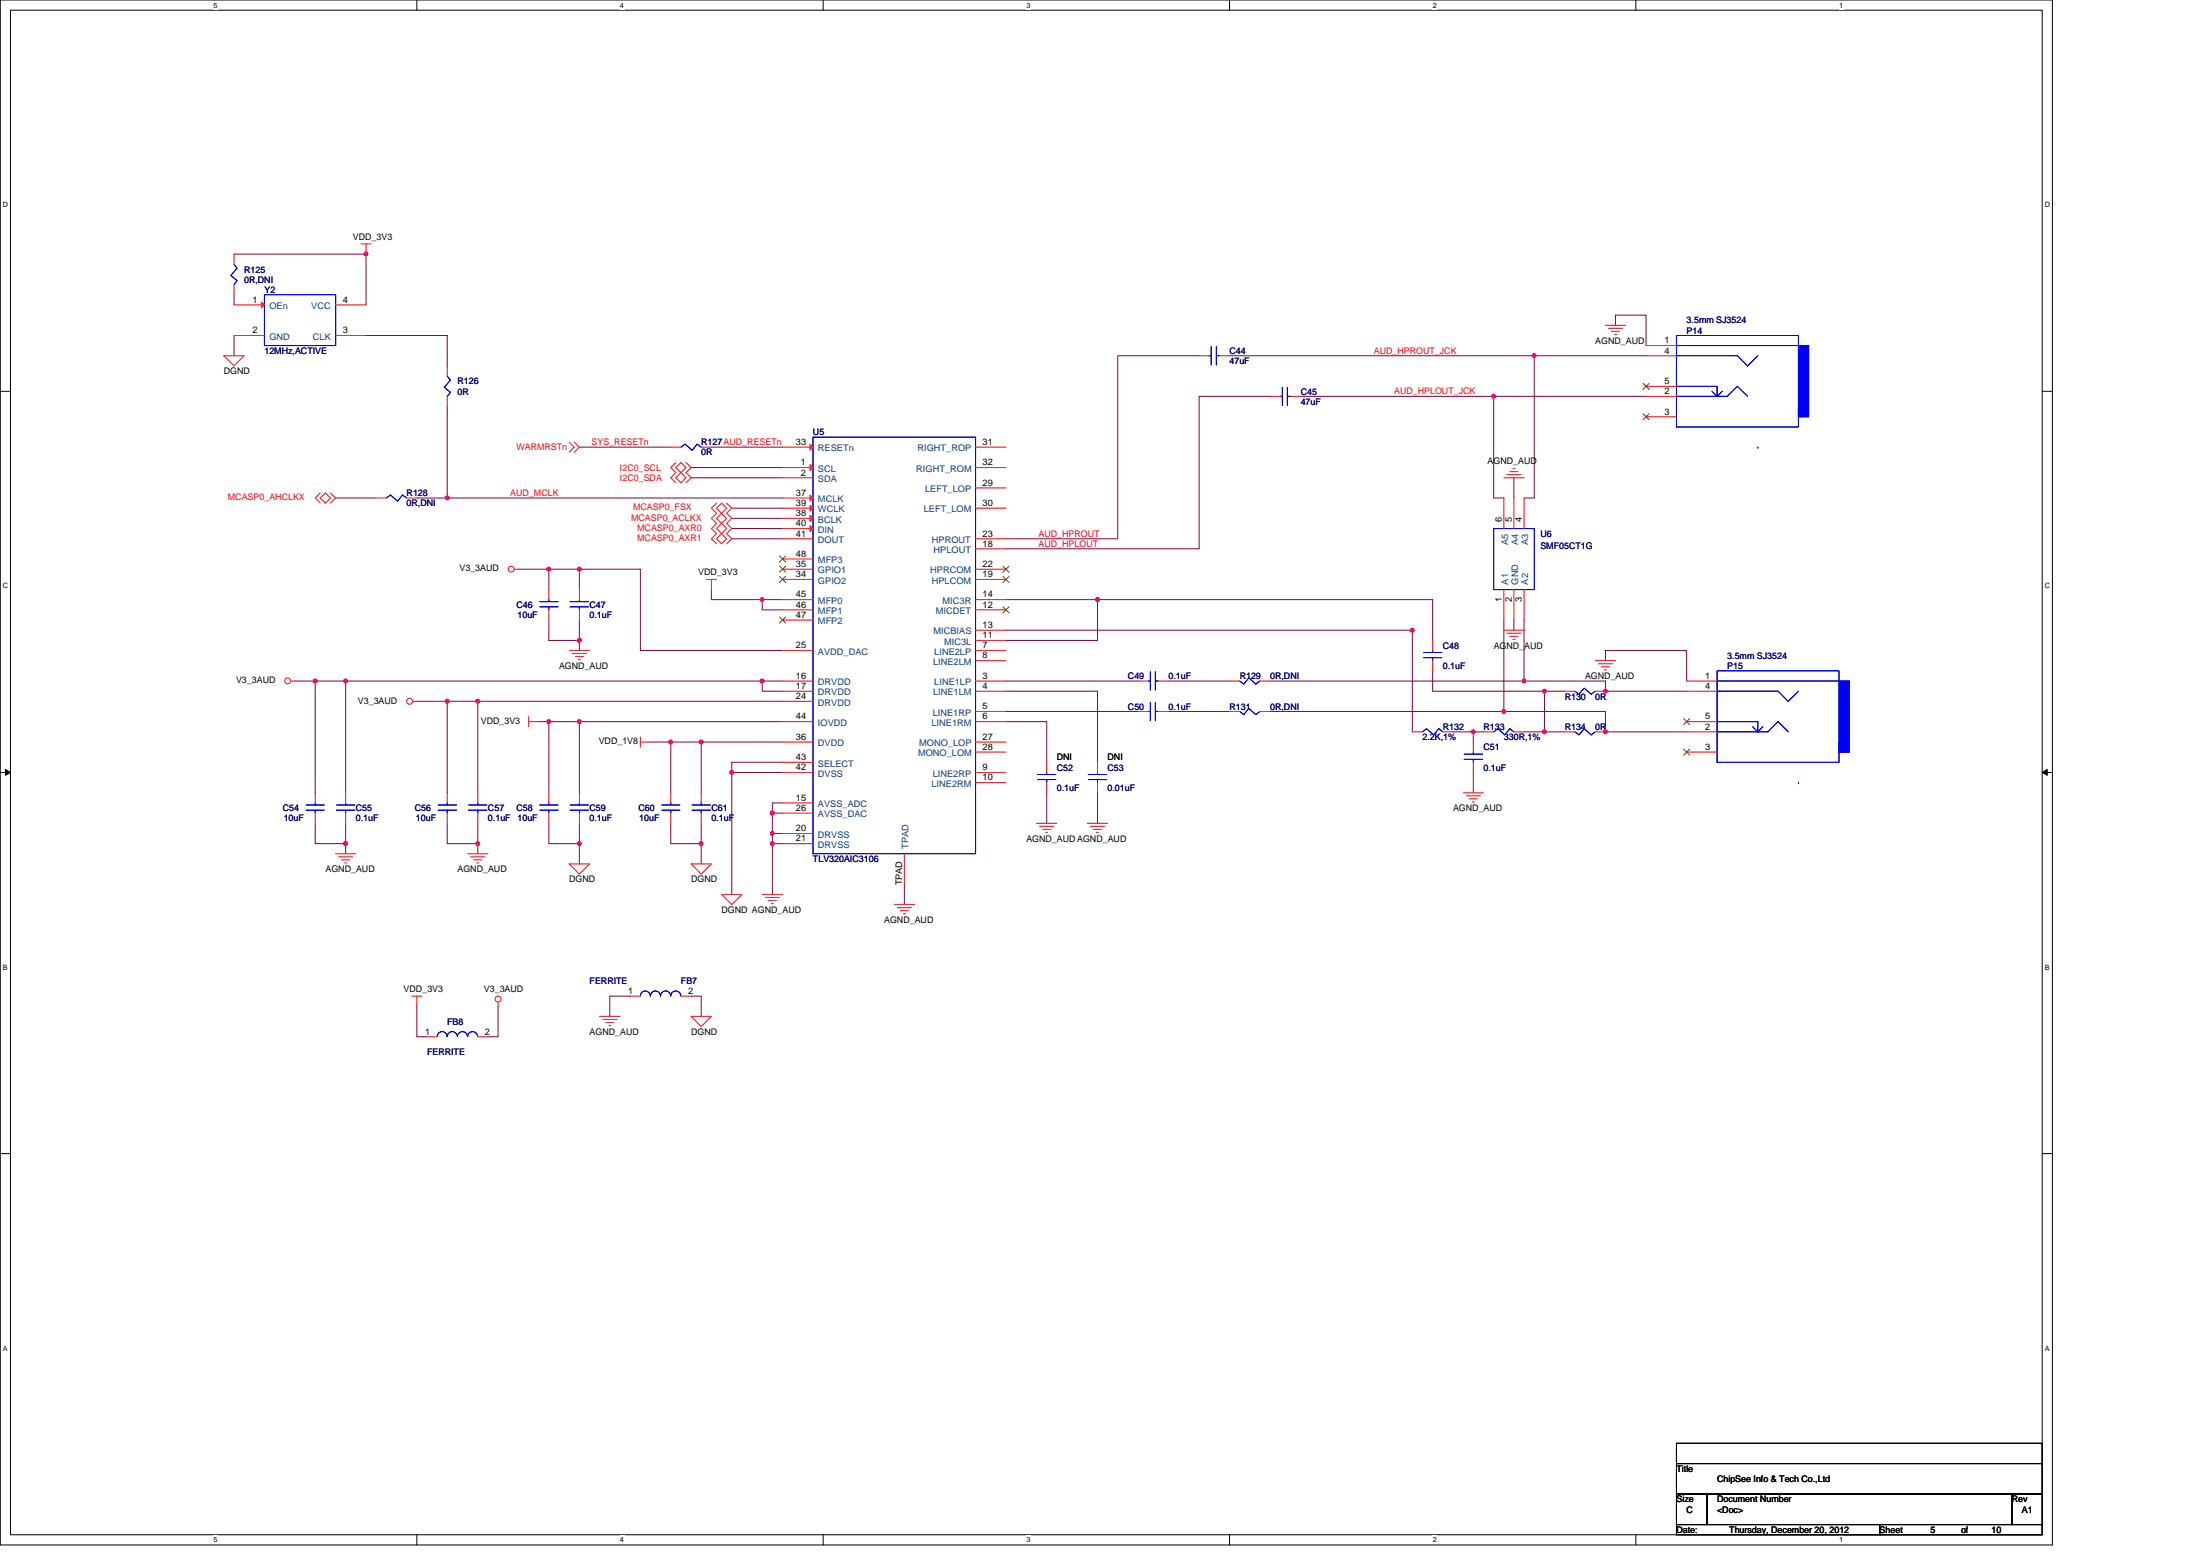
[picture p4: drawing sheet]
<svg xmlns="http://www.w3.org/2000/svg" width="297mm" height="210mm" viewBox="0 0 297 210" stroke-linecap="round" stroke-linejoin="round" font-family="sans-serif">
<path d="M0 0h277.1v208.5h-277.1zM1.4 1.4h274.3v205.7h-274.3z" fill="none" stroke="#000" stroke-width=".14"/>
<g fill="#fff">
<path d="M28.8 .1h.6v1.1h-.6z"/>
<path d="M28.8 207.3h.6v1.1h-.6z"/>
</g>
<path d="M56.3 0v1.4M56.3 207.1v1.4" fill="none" stroke="#000" stroke-width=".14"/>
<g fill="#fff">
<path d="M83.7 .1h.6v1.1h-.6z"/>
<path d="M83.7 207.3h.6v1.1h-.6z"/>
</g>
<path d="M111.1 0v1.4M111.1 207.1v1.4" fill="none" stroke="#000" stroke-width=".14"/>
<g fill="#fff">
<path d="M138.6 .1h.5v1.1h-.5z"/>
<path d="M138.6 207.3h.5v1.1h-.5z"/>
</g>
<path d="M166 0v1.4M166 207.1v1.4" fill="none" stroke="#000" stroke-width=".14"/>
<g fill="#fff">
<path d="M193.4 .1h.6v1.1h-.6z"/>
<path d="M193.4 207.3h.6v1.1h-.6z"/>
</g>
<path d="M220.9 0v1.4M220.9 207.1v1.4" fill="none" stroke="#000" stroke-width=".14"/>
<g fill="#fff">
<path d="M248.3 .1h.6v1.1h-.6z"/>
<path d="M248.3 207.3h.6v1.1h-.6z"/>
<path d="M.4 27.1h.7v1.1h-.7z"/>
<path d="M276.1 27.1h.7v1.1h-.7z"/>
<path d="M.4 78.5h.7v1.1h-.7z"/>
<path d="M276.1 78.5h.7v1.1h-.7z"/>
</g>
<path d="M0 52.8h1.4M275.7 52.8h1.4" fill="none" stroke="#000" stroke-width=".14"/>
<g fill="#fff">
<path d="M.4 130h.7v1.1h-.7z"/>
<path d="M276.1 130h.7v1.1h-.7z"/>
</g>
<path d="M0 104.2h1.4M275.7 104.2h1.4" fill="none" stroke="#000" stroke-width=".14"/>
<path d="M.7 103.8l.7 .4-.7 .4zM275.7 104.2l.7-.4v.8z" fill="#000" stroke="#000" stroke-width=".14"/>
<g fill="#fff">
<path d="M.4 181.4h.7v1.1h-.7z"/>
<path d="M276.1 181.4h.7v1.1h-.7z"/>
</g>
<path d="M0 155.7h1.4M275.7 155.7h1.4M226.4 194.8h49.3v2.7h-49.3zM226.4 197.5h49.3v4.1h-49.3zM226.4 201.6h4.1v4.1h-4.1zM226.4 205.7h27.4v1.4h-27.4zM230.5 201.6h41.1v4.1h-41.1zM253.8 205.7h21.9v1.4h-21.9zM271.6 201.6h4.1v4.1h-4.1z" fill="none" stroke="#000" stroke-width=".14"/>
<g fill="none" stroke="#800040" stroke-width=".14">
<path d="M31.6 34.3h17.8v6.8M31.6 39.8v1.3M31.6 45.3v2.7M49.4 45.3h11v4.1M60.4 54.9v12.3M161.9 48h-11v24.7h-15.1M166 48h41.2M171.5 53.5h-9.6v20.6h-26.1M175.6 53.5h26.1v13.7h1.3M201.7 53.5h20.5M207.2 48v19.2h-1.4M207.2 48h15"/>
<path d="M218.1 43.9v-1.4h4.1v4.1M45.3 67.2h5.5M56.3 67.2h4.1M60.4 67.2h45.3M70 76.8h4.1v2.8M74.1 76.8h4.1M78.2 76.8h8.3v11h19.2M78.2 60.3h12.4M78.2 76.8v2.8M93.3 63.1h12.4M93.3 64.5h12.4M96.1 60.3h9.6"/>
<path d="M96.1 79.6v1.3h6.8M98.8 72.7h6.9M98.8 71.3h6.9M98.8 70h6.9M98.8 68.6h6.9M204.4 64.5v2.7M39.8 91.9h2.8M42.6 91.9v15.1M42.6 91.9h4.1v15.1M46.7 91.9h56.2M56.3 94.6h4.1M60.4 94.6h4.1v12.4"/>
<path d="M60.4 94.6v12.4M64.5 94.6h41.2M72.7 97.4h1.4M74.1 83.7v2.7h4.1M74.1 97.4h4.1M74.1 97.4v9.6M78.2 83.7v2.7M78.2 86.4v1.4M78.2 97.4h27.5M78.2 97.4v9.6M102.9 91.9v1.4h2.8M102.9 91.9h2.8"/>
<path d="M102.9 80.9h2.8M102.9 80.9v1.4h2.8M135.8 97.4h5.5v5.5M135.8 93.3h12.4v9.6M135.8 91.9h17.9M135.8 96h17.9M135.8 80.9h12.4M135.8 85h54.9v13.8M148.2 80.9h45.2v5.5M148.2 80.9v5.5h-12.4M157.8 91.9h8.2M157.8 96h8.2"/>
<path d="M171.5 91.9h34.3M193.4 90.5v2.8h15.1v5.5M196.2 98.8h2.7v1.3M198.9 98.8h1.4M203 83.7v12.3h-31.5M203 96h13.8v2.8h10.9M204.4 83.7v1.3M205.8 83.7v8.2h11v1.4h10.9M205.8 98.8h2.7M208.5 98.8h2.8M208.5 93.3h2.8M216.8 89.2v-1.4h10.9v4.1"/>
<path d="M42.6 111.1v2.8h4.1M46.7 111.1v2.8M46.7 113.9v1.3M60.4 111.1v2.8h4.1M64.5 111.1v2.8M64.5 113.9v1.3M74.1 111.1v2.8h4.1M78.2 113.9v2.7M78.2 111.1v2.8M87.8 100.1h2.8v6.9M90.6 111.1v2.8h4.1M90.6 100.1h4.1v6.9"/>
<path d="M94.7 100.1h11M94.7 113.9v2.7M94.7 111.1v2.8M98.8 104.2v16.5M98.8 104.2h6.9M104.3 113.9h1.4M104.3 112.5h1.4M104.3 109.7h1.4M104.3 113.9v6.8M104.3 109.7v2.8M104.3 112.5v1.4M105.7 102.9h-6.9v1.3"/>
<path d="M105.7 108.4h-1.4v1.3M122.1 119.3v2.8M141.3 107v4.1M148.2 107v4.1M198.9 104.2v2.8M56.3 135.8v4.1h1.4M67.2 135.8v4.1h-1.3M85.1 134.4h-2.8v2.8M93.3 134.4h1.4v2.8"/>
</g>
<g fill="#f0f" stroke="#f0f" stroke-width=".14">
<circle cx="64.5" cy="94.6" r=".27"/>
<circle cx="102.9" cy="91.9" r=".27"/>
<circle cx="46.7" cy="91.9" r=".27"/>
<circle cx="94.7" cy="100.1" r=".27"/>
<circle cx="104.3" cy="112.5" r=".27"/>
<circle cx="90.6" cy="100.1" r=".27"/>
<circle cx="94.7" cy="113.8" r=".27"/>
<circle cx="74.1" cy="97.4" r=".27"/>
<circle cx="78.2" cy="113.8" r=".27"/>
<circle cx="42.5" cy="91.9" r=".27"/>
<circle cx="46.7" cy="113.8" r=".27"/>
<circle cx="64.5" cy="113.8" r=".27"/>
<circle cx="60.4" cy="94.6" r=".27"/>
<circle cx="60.4" cy="67.2" r=".27"/>
<circle cx="102.9" cy="80.9" r=".27"/>
<circle cx="98.8" cy="104.2" r=".27"/>
<circle cx="104.3" cy="113.8" r=".27"/>
<circle cx="104.3" cy="109.7" r=".27"/>
<circle cx="148.2" cy="80.9" r=".27"/>
<circle cx="78.2" cy="86.4" r=".27"/>
<circle cx="78.2" cy="76.8" r=".27"/>
<circle cx="74.1" cy="76.8" r=".27"/>
<circle cx="78.2" cy="97.4" r=".27"/>
<circle cx="198.9" cy="98.8" r=".27"/>
<circle cx="190.7" cy="85" r=".27"/>
<circle cx="208.5" cy="93.3" r=".27"/>
<circle cx="216.8" cy="93.3" r=".27"/>
<circle cx="208.5" cy="98.8" r=".27"/>
<circle cx="216.8" cy="98.8" r=".27"/>
<circle cx="203" cy="96" r=".27"/>
<circle cx="49.4" cy="34.3" r=".27"/>
<circle cx="205.8" cy="91.9" r=".27"/>
<circle cx="207.1" cy="48" r=".27"/>
<circle cx="201.7" cy="53.5" r=".27"/>
</g>
<g fill="none" stroke="#f00" stroke-width=".14">
<path d="M31.6 34.3v1.4M31.6 38.4v1.4M48.7 32.9h1.4M49.4 32.9v1.4M30.2 48h2.8l-1.4 1.4zM31.6 41.1h4.1M31.6 45.3h4.1M45.3 41.1h4.1M45.3 45.3h4.1M60.4 49.4v1.4M60.4 53.5v1.4M76.9 59.7l.6 .6-.6 .7"/>
<path d="M77.5 59.7l.7 .6-.7 .7M161.9 48h1.4M164.6 48h1.4M171.5 53.5h1.4M174.2 53.5h1.4M216.8 43.9h2.7M217.2 44.3h1.9M217.6 44.7h1.1M218 45.1h.3M222.2 48h4.2M222.2 52.1h4.2M222.2 46.6h4.2"/>
<path d="M222.2 53.5h4.2M222.2 56.2h4.2M43.2 67.2l.7-.7 .7 .7-.7 .7zM43.2 66.5l-.6 .7 .6 .7M44.6 66.5l.7 .7-.7 .7M50.8 67.2h1.4M54.9 67.2h1.4M69.4 76.8h.6M74.1 79.6v1.3M78.2 79.6v1.3M90.6 60.3h1.3M91.2 62.4l-.6 .7 .6 .7-.6 .7 .6 .7"/>
<path d="M91.2 63.1l.7-.7 .7 .7-.7 .7zM91.2 64.5l.7-.7 .7 .7-.7 .7zM92.6 62.4l.7 .7-.7 .7 .7 .7-.7 .7M94.7 60.3h1.4M95.4 78.2h1.3M96.1 78.2v1.4M96.7 67.9l-.6 .7 .6 .7-.6 .7 .6 .6-.6 .7 .6 .7-.6 .7 .6 .7M97.4 70.6l.7 .7-.7 .7M97.4 69.3l.7 .7-.7 .6M97.4 67.9l.7 .7-.7 .7-.7-.7zM97.4 72l.7 .7-.7 .7-.7-.7zM97.4 70.6l-.7 .7 .7 .7"/>
<path d="M97.4 69.3l-.7 .7 .7 .6M98.1 67.9l.7 .7-.7 .7 .7 .7-.7 .6 .7 .7-.7 .7 .7 .7-.7 .7M105.7 60.3h4.1M105.7 63.1h4.1M105.7 64.5h4.1M105.7 67.2h4.1M105.7 68.6h4.1M105.7 70h4.1M105.7 71.3h4.1M105.7 72.7h4.1M105.7 75.4h4.1M105.7 76.8h4.1"/>
<path d="M105.7 78.2h4.1M131.7 65.8h4.1M131.7 68.6h4.1M131.7 60.3h4.1M131.7 63.1h4.1M131.7 74.1h4.1M131.7 72.7h4.1M131.7 76.8h4.1M131.7 78.2h4.1M203 64.5h2.8M203 79.6v4.1M203 67.2v4.1"/>
<path d="M203.5 64.1h1.9M203.9 63.6h1.1M204.3 63.2h.3M204.4 79.6v4.1M204.4 67.2v4.1M205.8 79.6v4.1M205.8 67.2v4.1M39.3 91.9h.5M55.7 94.6h.6M71.4 97.4h1.3M71.4 96.7v1.4M74.1 82.3v1.4"/>
<path d="M76.9 87.8h2.7M77.3 88.2h1.9M77.7 88.6h1.1M78.1 89h.3M78.2 82.3v1.4M86.5 99.4v1.4M105.7 80.9h4.1M105.7 82.3h4.1M105.7 83.7h4.1M105.7 87.8h4.1M105.7 91.9h4.1M105.7 93.3h4.1"/>
<path d="M105.7 97.4h4.1M105.7 94.6h4.1M131.7 80.9h4.1M131.7 82.3h4.1M131.7 85h4.1M131.7 86.4h4.1M131.7 87.8h4.1M131.7 89.2h4.1M131.7 91.9h4.1M131.7 93.3h4.1M131.7 96h4.1M131.7 97.4h4.1"/>
<path d="M153.7 91.9h1.3M153.7 96h1.3M156.4 91.9h1.4M156.4 96h1.4M166 91.9h1.4M166 96h1.4M170.1 91.9h1.4M170.1 96h1.4M190.7 98.8h1.4M193.4 86.4v1.4M193.4 89.2v1.3M194.8 98.8h1.4"/>
<path d="M200.3 98.8h1.4M203 85h2.8M203.5 85.4h1.9M203.9 85.9h1.1M204.3 86.3h.3M204.4 98.8h1.4M211.3 98.8h1.3M211.3 93.3h1.3M215.4 89.2h2.7M215.4 98.8h1.4M215.4 93.3h1.4M215.8 89.6h1.9"/>
<path d="M216.2 90h1.1M216.6 90.4h.3M227.7 93.3h4.1M227.7 97.4h4.1M227.7 91.9h4.1M227.7 98.8h4.1M42.6 107v1.4M42.6 109.7v1.4M45.3 115.2h2.7M45.7 115.6h1.9M46.1 116h1.1M46.5 116.5h.3"/>
<path d="M46.7 107v1.4M46.7 109.7v1.4M60.4 107v1.4M60.4 109.7v1.4M63.1 115.2h2.8M63.5 115.6h2M64 116h1.1M64.4 116.5h.2M64.5 107v1.4M64.5 109.7v1.4M74.1 107v1.4M74.1 109.7v1.4"/>
<path d="M76.9 116.6h2.7l-1.4 1.4zM78.2 107v1.4M78.2 109.7v1.4M86.5 100.1h1.3M90.6 107v1.4M90.6 109.7v1.4M93.3 116.6h2.8l-1.4 1.4zM94.7 107v1.4M94.7 109.7v1.4M105.7 100.1h4.1M105.7 102.9h4.1M105.7 104.2h4.1"/>
<path d="M105.7 108.4h4.1M105.7 109.7h4.1M105.7 112.5h4.1M105.7 113.9h4.1M122.1 115.2v4.1M131.7 100.1h4.1M131.7 101.5h4.1M131.7 104.2h4.1M131.7 105.6h4.1M140 111.1h2.7M140.4 111.5h1.9M140.8 111.9h1.1"/>
<path d="M141.2 112.3h.3M141.3 102.9v1.3M141.3 105.6v1.4M146.8 111.1h2.7M147.2 111.5h1.9M147.6 111.9h1.1M148 112.3h.3M148.2 102.9v1.3M148.2 105.6v1.4M197.5 107h2.8M198 107.4h1.9M198.4 107.8h1.1"/>
<path d="M198.8 108.2h.3M198.9 100.1v1.4M198.9 102.9v1.3M227.7 101.5h4.1M55.6 134.4h1.4M56.3 134.4v1.4M57.7 139.9h1.3M64.5 139.9h1.4M67.2 135.2v.6M81 137.2h2.7M81.4 137.6h1.9M81.8 138h1.1"/>
<path d="M82.2 138.4h.3M85.1 134.4h1.4M91.9 134.4h1.4M93.3 137.2h2.8l-1.4 1.3zM97.4 120.7h2.8l-1.4 1.4zM102.9 120.7h2.8M103.3 121.1h1.9M103.7 121.5h1.1M104.2 121.9h.2M120.8 122.1h2.7M121.2 122.5h1.9M121.6 122.9h1.1"/>
<path d="M122 123.3h.3"/>
<circle cx="69" cy="76.8" r=".4"/>
<circle cx="38.8" cy="91.9" r=".4"/>
<circle cx="55.3" cy="94.6" r=".4"/>
<circle cx="67.2" cy="134.8" r=".4"/>
</g>
<g fill="none" stroke="#00f" stroke-width=".14">
<path d="M31.6 35.7l.4 .5-.8 1 .8 .7-.4 .5M35.7 39.8h9.6v6.8h-9.6zM60.4 50.8l.4 .5-.8 1 .8 .6-.4 .6M109.8 59h21.9v56.2h-21.9zM163.3 48h.2M163.5 46.8v2.5M164.2 48h.4M164.2 46.8v2.5M172.9 53.5h.2M173.1 52.3v2.4M173.8 53.5h.4M173.8 52.3v2.4"/>
<path d="M226.4 48h8.2l1.4 1.4 1.3-1.4M226.4 46.6h16.4v-1.3h-16.4v12.3h16.4v-2.7M226.4 53.5h6.8l1.4-1.4 1.4 1.4M226.4 52.1h5.4v1.4M231.2 52.8l.6 .7M232.5 52.8l-.7 .7M242.8 57.6h.1M52.2 67.2l.5-.4 1 .8 .7-.8 .5 .4M91.9 60.3l.6-.4 .9 .9 .7-.9 .6 .4M201.7 71.3h5.5v8.3h-5.5zM236 61.7h.1M237.3 60.3h.1"/>
<path d="M72.9 81.9h2.5M72.9 81.2h2.5M74.1 80.9v.3M74.1 81.9v.4M77 81.9h2.5M77 81.2h2.5M78.2 80.9v.3M78.2 81.9v.4M155 91.9h.3M155 96h.3M155.3 90.7v2.4M155.3 94.8v2.5"/>
<path d="M156 91.9h.4M156 96h.4M156 90.7v2.4M156 94.8v2.5M170.1 91.9l-.5 .4-1-.8-.7 .8-.5-.4M170.1 96l-.5 .4-1-.8-.7 .8-.5-.4M192.2 88.8h2.5M192.2 88.1h2.5M193.4 87.8v.3M193.4 88.8v.4M194.8 98.8l-.5-.5-.7 .9-1-.9-.5 .5M204.4 98.8l-.5-.5-.7 .9-1-.9-.5 .5"/>
<path d="M215.4 98.8l-.6 .4-.9-.9-.7 .9-.6-.4M215.4 93.3l-.6 .4-.9-.8-.7 .8-.6-.4M231.8 91.9h16.5v-1.4h-16.5v12.4h16.5v-2.8M231.8 98.8h6.9l1.4-1.4 1.3 1.4M231.8 97.4h5.5v1.4M236.6 98.1l.7 .7M238 98.1l-.7 .7M242.8 93.3l-1.4 1.3-1.3-1.3h-8.3M41.3 109.3h2.5M41.3 108.6h2.5M42.6 108.4v.2M42.6 109.3v.4"/>
<path d="M45.4 109.3h2.5M45.4 108.6h2.5M46.7 108.4v.2M46.7 109.3v.4M59.2 109.3h2.4M59.2 108.6h2.4M60.4 108.4v.2M60.4 109.3v.4M63.3 109.3h2.4M63.3 108.6h2.4M64.5 108.4v.2M64.5 109.3v.4"/>
<path d="M72.9 109.3h2.5M72.9 108.6h2.5M74.1 108.4v.2M74.1 109.3v.4M77 109.3h2.5M77 108.6h2.5M78.2 108.4v.2M78.2 109.3v.4M89.3 109.3h2.5M89.3 108.6h2.5M90.6 108.4v.2M90.6 109.3v.4"/>
<path d="M93.4 109.3h2.5M93.4 108.6h2.5M94.7 108.4v.2M94.7 109.3v.4M140.1 105.2h2.5M140.1 104.5h2.5M141.3 104.2v.3M141.3 105.2v.4M146.9 105.2h2.5M146.9 104.5h2.5M148.2 104.2v.3M148.2 105.2v.4"/>
<path d="M197.7 102.5h2.5M197.7 101.8h2.5M198.9 101.5v.3M198.9 102.5v.4M241.4 107h.1M242.8 105.6h.1M248.3 102.9h.1M59 139.9a.67 .67 0 0 1 .7-.7 .67 .67 0 0 1 .7 .7M60.4 139.9a.68 .68 0 0 1 .7-.7 .68 .68 0 0 1 .6 .7M61.8 139.9a.68 .68 0 0 1 .6-.7 .68 .68 0 0 1 .7 .7 .69 .69 0 0 1 .7-.7 .69 .69 0 0 1 .7 .7M86.5 134.4a.67 .67 0 0 1 .6-.7 .67 .67 0 0 1 .7 .7M87.8 134.4a.68 .68 0 0 1 .7-.7 .68 .68 0 0 1 .7 .7 .69 .69 0 0 1 .7-.7 .69 .69 0 0 1 .6 .7 .69 .69 0 0 1 .7-.7 .69 .69 0 0 1 .7 .7"/>
</g>
<g fill="#00f" stroke="#00f" stroke-width=".14">
<path d="M242.8 46.6v9.6h1.4v-9.6z" fill-rule="evenodd"/>
<path d="M242.8 46.6v9.6h1.4v-9.6z" fill-rule="evenodd"/>
<path d="M248.3 91.9v9.6h1.4v-9.6z" fill-rule="evenodd"/>
<path d="M248.3 91.9v9.6h1.4v-9.6z" fill-rule="evenodd"/>
</g>
<g fill="none" stroke="#804000" stroke-width=".14">
<path d="M221.8 51.7l.9 .9M221.8 55.8l.9 .9M222.6 51.7l-.8 .9M222.6 55.8l-.8 .9M105.3 75l.8 .9M105.3 76.4l.8 .8M105.3 77.8l.8 .8M106.1 75l-.9 .9M106.1 76.4l-.9 .8M106.1 77.8l-.9 .8M135.4 76.4l.8 .8M135.4 77.8l.8 .8"/>
<path d="M136.2 76.4l-.8 .8M136.2 77.8l-.8 .8M105.3 83.3l.8 .8M106.1 83.3l-.9 .8M135.4 81.9l.8 .8M136.2 81.9l-.8 .8M227.3 97l.9 .8M228.1 97l-.8 .8M227.3 101.1l.9 .8M228.1 101.1l-.8 .8"/>
</g>
<g fill="#f00" stroke="#f00" stroke-width=".14">
<path d="M35.3 40.7l.4 .4-.4 .5z"/>
<path d="M109.4 59.9l.4 .4-.4 .4z"/>
<path d="M109.4 62.7l.4 .4-.4 .4z"/>
<path d="M109.4 66.8l.4 .4-.4 .4z"/>
<path d="M109.4 68.2l.4 .4-.4 .4z"/>
<path d="M109.4 69.6l.4 .4-.4 .4z"/>
<path d="M109.4 70.9l.4 .4-.4 .4z"/>
</g>
<g font-size="1.2">
<text x="47.6" y="32.4">VDD_3V3</text>
<text x="34.1" y="40.9">1</text>
<text x="46.3" y="40.9">4</text>
<text x="34.1" y="45">2</text>
<text x="46.3" y="45">3</text>
<text x="215.4" y="46.4">AGND_AUD</text>
<text x="224.7" y="47.7">4</text>
<text x="224.7" y="46.3">1</text>
<text x="30.2" y="50.5">DGND</text>
<text x="224.7" y="51.8">5</text>
<text x="224.7" y="53.2">2</text>
<text x="224.7" y="55.9">3</text>
<text x="107.5" y="60">33</text>
<text x="108.1" y="62.8">1</text>
<text x="108.1" y="64.2">2</text>
<text x="132.7" y="62.8">32</text>
<text x="132.7" y="60">31</text>
<text x="132.7" y="65.6">29</text>
<text x="200.8" y="62.6">AGND_AUD</text>
<text x="107.5" y="66.9">37</text>
<text x="107.5" y="68.3">39</text>
<text x="107.5" y="69.7">38</text>
<text x="107.5" y="71">40</text>
<text x="132.7" y="68.3">30</text>
<text x="202.8" y="70.4" transform="rotate(-90 202.8 70.4)">6</text>
<text x="204.1" y="70.4" transform="rotate(-90 204.1 70.4)">5</text>
<text x="205.5" y="70.4" transform="rotate(-90 205.5 70.4)">4</text>
<text x="62" y="77.1">V3_3AUD</text>
<text x="94.3" y="77.7">VDD_3V3</text>
<text x="107.5" y="72.4">41</text>
<text x="107.5" y="75.1">48</text>
<text x="107.5" y="76.5">35</text>
<text x="107.5" y="77.9">34</text>
<text x="132.7" y="76.5">22</text>
<text x="132.7" y="73.8">18</text>
<text x="132.7" y="72.4">23</text>
<text x="132.7" y="77.9">19</text>
<text x="107.5" y="80.6">45</text>
<text x="107.5" y="82">46</text>
<text x="107.5" y="83.4">47</text>
<text x="132.7" y="82">12</text>
<text x="132.7" y="80.6">14</text>
<text x="202.8" y="81.2" transform="rotate(-90 202.8 81.2)">1</text>
<text x="204.1" y="81.2" transform="rotate(-90 204.1 81.2)">2</text>
<text x="205.5" y="81.2" transform="rotate(-90 205.5 81.2)">3</text>
<text x="107.5" y="87.5">25</text>
<text x="132.7" y="88.9">8</text>
<text x="132.7" y="87.5">7</text>
<text x="132.7" y="84.8">13</text>
<text x="132.7" y="86.1">11</text>
<text x="201.7" y="87.5">AGND_AUD</text>
<text x="31.9" y="92.2">V3_3AUD</text>
<text x="48.3" y="95">V3_3AUD</text>
<text x="75.5" y="90.3">AGND_AUD</text>
<text x="107.5" y="91.6">16</text>
<text x="107.5" y="93">17</text>
<text x="107.5" y="94.3">24</text>
<text x="132.7" y="93">4</text>
<text x="132.7" y="91.6">3</text>
<text x="132.7" y="95.7">5</text>
<text x="214" y="91.7">AGND_AUD</text>
<text x="230.2" y="93">4</text>
<text x="230.2" y="91.6">1</text>
<text x="64.9" y="97.7">VDD_3V3</text>
<text x="80.8" y="100.4">VDD_1V8</text>
<text x="107.5" y="97.1">44</text>
<text x="107.5" y="99.8">36</text>
<text x="132.7" y="99.8">27</text>
<text x="132.7" y="97.1">6</text>
<text x="132.7" y="101.2">28</text>
<text x="230.2" y="97.1">5</text>
<text x="230.2" y="98.5">2</text>
<text x="230.2" y="101.2">3</text>
<text x="107.5" y="102.6">43</text>
<text x="107.5" y="103.9">42</text>
<text x="132.7" y="105.3">10</text>
<text x="132.7" y="103.9">9</text>
<text x="142.7" y="102.6">DNI</text>
<text x="149.5" y="102.6">DNI</text>
<text x="107.5" y="108.1">15</text>
<text x="107.5" y="109.4">26</text>
<text x="107.5" y="112.2">20</text>
<text x="107.5" y="113.6">21</text>
<text x="138.6" y="113.6">AGND_AUDAGND_AUD</text>
<text x="196.2" y="109.5">AGND_AUD</text>
<text x="43.9" y="117.7">AGND_AUD</text>
<text x="61.8" y="117.7">AGND_AUD</text>
<text x="76.9" y="119.1">DGND</text>
<text x="93.3" y="119.1">DGND</text>
<text x="121.8" y="119.5" transform="rotate(-90 121.8 119.5)">TPAD</text>
<text x="97.4" y="123.2">DGND AGND_AUD</text>
<text x="119.4" y="124.6">AGND_AUD</text>
<text x="54.5" y="133.9">VDD_3V3</text>
<text x="65.3" y="133.9">V3_3AUD</text>
<text x="84.8" y="134.1">1</text>
<text x="92.9" y="134.1">2</text>
<text x="57.4" y="139.6">1</text>
<text x="65.5" y="139.6">2</text>
<text x="79.6" y="139.7">AGND_AUD</text>
<text x="93.3" y="139.7">DGND</text>
<text x="226.4" y="198.6">Title</text>
<text x="226.4" y="202.8">Size</text>
<text x="231.8" y="202.8">Document Number</text>
<text x="231.8" y="200">ChipSee Info &amp; Tech Co.,Ltd</text>
<text x="271.6" y="202.8">Rev</text>
<text x="226.4" y="206.9">Date:</text>
<text x="227.7" y="204.1">C</text>
<text x="231.8" y="204.1">&lt;Doc&gt;</text>
<text x="233.5" y="206.9">Thursday, December 20, 2012</text>
<text x="253.8" y="206.9">Sheet</text>
<text x="260.6" y="206.9">5</text>
<text x="264.8" y="206.9">of</text>
<text x="268.9" y="206.9">10</text>
<text x="273" y="204.1">A1</text>
</g>
<g font-size="1.2" fill="#000080">
<text x="33" y="36.8">R125</text>
<text x="33" y="38.2">0R,DNI</text>
<text x="35.7" y="39.5">Y2</text>
<text x="35.7" y="47.8">12MHz,ACTIVE</text>
<text x="166" y="47.8">C44</text>
<text x="227.7" y="45">P14</text>
<text x="227.7" y="43.6">3.5mm SJ3524</text>
<text x="61.8" y="51.9">R126</text>
<text x="61.8" y="53.3">0R</text>
<text x="166" y="49.1">47uF</text>
<text x="175.6" y="53.3">C45</text>
<text x="109.8" y="58.7">U5</text>
<text x="175.6" y="54.6">47uF</text>
<text x="94.7" y="60.1">R127AUD_RESETn</text>
<text x="94.7" y="61.5">0R</text>
<text x="54.9" y="67">R128</text>
<text x="54.9" y="68.3">0R,DNI</text>
<text x="208" y="72.5">U6</text>
<text x="208" y="74.1">SMF05CT1G</text>
<text x="69.7" y="82">C46</text>
<text x="69.9" y="83.4">10uF</text>
<text x="79.6" y="82">C47</text>
<text x="79.6" y="83.4">0.1uF</text>
<text x="194.8" y="87.5">C48</text>
<text x="233.2" y="88.9">3.5mm SJ3524</text>
<text x="152.3" y="91.7">C49</text>
<text x="152.3" y="95.8">C50</text>
<text x="157.8" y="91.7">0.1uF</text>
<text x="157.8" y="95.8">0.1uF</text>
<text x="166" y="95.8">R131</text>
<text x="167.4" y="91.7">R129</text>
<text x="171.5" y="91.7">0R,DNI</text>
<text x="171.5" y="95.8">0R,DNI</text>
<text x="194.8" y="90.3">0.1uF</text>
<text x="211.3" y="94.4">R130</text>
<text x="215.4" y="94.4">0R</text>
<text x="233.2" y="90.3">P15</text>
<text x="192.1" y="99.9">2.2K,1%</text>
<text x="194.8" y="98.5">R132</text>
<text x="200.3" y="98.5">R133</text>
<text x="200.3" y="101.3">C51</text>
<text x="203" y="99.9">330R,1%</text>
<text x="211.3" y="98.5">R134</text>
<text x="215.4" y="98.5">0R</text>
<text x="142.7" y="104">C52</text>
<text x="142.7" y="106.7">0.1uF</text>
<text x="149.5" y="104">C53</text>
<text x="149.5" y="106.7">0.01uF</text>
<text x="200.3" y="104">0.1uF</text>
<text x="38.2" y="109.5">C54</text>
<text x="38.3" y="110.8">10uF</text>
<text x="48" y="109.5">C55</text>
<text x="48" y="110.8">0.1uF</text>
<text x="56" y="109.5">C56</text>
<text x="56.2" y="110.8">10uF</text>
<text x="65.9" y="109.5">C57</text>
<text x="65.9" y="110.8">0.1uF</text>
<text x="69.7" y="109.5">C58</text>
<text x="69.9" y="110.8">10uF</text>
<text x="79.6" y="109.5">C59</text>
<text x="79.6" y="110.8">0.1uF</text>
<text x="86.2" y="109.5">C60</text>
<text x="86.3" y="110.8">10uF</text>
<text x="96.1" y="109.5">C61</text>
<text x="96.1" y="110.8">0.1uF</text>
<text x="109.8" y="116.3">TLV320AIC3106</text>
<text x="79.6" y="132.8">FERRITE</text>
<text x="91.9" y="132.8">FB7</text>
<text x="57.7" y="142.4">FERRITE</text>
<text x="60.4" y="138.3">FB8</text>
</g>
<g font-size="1.2" fill="#004080">
<text x="36.4" y="41.7">OEn</text>
<text x="42" y="41.7">VCC</text>
<text x="36.4" y="45.8">GND</text>
<text x="42.2" y="45.8">CLK</text>
<text x="110.4" y="60.9">RESETn</text>
<text x="110.4" y="63.7">SCL</text>
<text x="110.4" y="65">SDA</text>
<text x="123.7" y="63.7">RIGHT_ROM</text>
<text x="123.9" y="60.9">RIGHT_ROP</text>
<text x="110.4" y="67.8">MCLK</text>
<text x="110.4" y="69.2">WCLK</text>
<text x="110.4" y="70.5">BCLK</text>
<text x="110.4" y="71.9">DIN</text>
<text x="124.7" y="69.2">LEFT_LOM</text>
<text x="124.9" y="66.4">LEFT_LOP</text>
<text x="110.4" y="73.3">DOUT</text>
<text x="110.4" y="76">MFP3</text>
<text x="110.4" y="77.4">GPIO1</text>
<text x="125.6" y="77.4">HPRCOM</text>
<text x="125.8" y="73.3">HPROUT</text>
<text x="126" y="74.6">HPLOUT</text>
<text x="203.6" y="73.5" transform="rotate(-90 203.6 73.5)">A5</text>
<text x="205" y="73.5" transform="rotate(-90 205 73.5)">A4</text>
<text x="206.4" y="73.5" transform="rotate(-90 206.4 73.5)">A3</text>
<text x="110.4" y="78.8">GPIO2</text>
<text x="110.4" y="81.5">MFP0</text>
<text x="110.4" y="82.9">MFP1</text>
<text x="125.8" y="78.8">HPLCOM</text>
<text x="126.4" y="82.9">MICDET</text>
<text x="127.3" y="81.5">MIC3R</text>
<text x="203.6" y="78.9" transform="rotate(-90 203.6 78.9)">A1</text>
<text x="205" y="78.9" transform="rotate(-90 205 78.9)">GND</text>
<text x="206.4" y="78.9" transform="rotate(-90 206.4 78.9)">A2</text>
<text x="110.4" y="84.2">MFP2</text>
<text x="110.4" y="88.3">AVDD_DAC</text>
<text x="126" y="89.7">LINE2LM</text>
<text x="126" y="85.6">MICBIAS</text>
<text x="126.1" y="88.3">LINE2LP</text>
<text x="127.5" y="87">MIC3L</text>
<text x="110.4" y="92.5">DRVDD</text>
<text x="110.4" y="93.9">DRVDD</text>
<text x="110.4" y="95.2">DRVDD</text>
<text x="126" y="93.9">LINE1LM</text>
<text x="126.1" y="92.5">LINE1LP</text>
<text x="110.4" y="98">IOVDD</text>
<text x="110.4" y="100.7">DVDD</text>
<text x="124.1" y="100.7">MONO_LOP</text>
<text x="125.8" y="98">LINE1RM</text>
<text x="125.9" y="96.6">LINE1RP</text>
<text x="110.4" y="103.4">SELECT</text>
<text x="110.4" y="104.8">DVSS</text>
<text x="123.9" y="102.1">MONO_LOM</text>
<text x="125.8" y="106.2">LINE2RM</text>
<text x="125.9" y="104.8">LINE2RP</text>
<text x="110.4" y="108.9">AVSS_ADC</text>
<text x="110.4" y="110.3">AVSS_DAC</text>
<text x="110.4" y="113.1">DRVSS</text>
<text x="110.4" y="114.4">DRVSS</text>
<text x="122.7" y="114.5" transform="rotate(-90 122.7 114.5)">TPAD</text>
</g>
<g font-size="1.2" fill="#f00">
<text x="185.5" y="47.7">AUD_HPROUT_JCK</text>
<text x="188.2" y="53.2">AUD_HPLOUT_JCK</text>
<text x="69.7" y="60.7">WARMRSTn</text>
<text x="79.9" y="60.1">SYS_RESETn</text>
<text x="83.7" y="63.5">I2C0_SCL</text>
<text x="83.7" y="64.9">I2C0_SDA</text>
<text x="30.8" y="67.5">MCASP0_AHCLKX</text>
<text x="68.9" y="66.9">AUD_MCLK</text>
<text x="85.2" y="70.3">MCASP0_ACLKX</text>
<text x="85.5" y="68.9">MCASP0_FSX</text>
<text x="86" y="71.6">MCASP0_AXR0</text>
<text x="86" y="73">MCASP0_AXR1</text>
<text x="140.2" y="72.4">AUD_HPROUT</text>
<text x="140.2" y="73.8">AUD_HPLOUT</text>
</g>
<g font-size="1">
<text x="28.8" y="1">5</text>
<text x="83.7" y="1">4</text>
<text x="138.6" y="1">3</text>
<text x="193.4" y="1">2</text>
<text x="248.3" y="1">1</text>
<text x=".4" y="28">D</text>
<text x="276.1" y="28">D</text>
<text x=".4" y="79.4">C</text>
<text x="276.1" y="79.4">C</text>
<text x=".4" y="130.9">B</text>
<text x="276.1" y="130.9">B</text>
<text x=".4" y="182.3">A</text>
<text x="276.1" y="182.3">A</text>
<text x="28.8" y="208.2">5</text>
<text x="83.7" y="208.2">4</text>
<text x="138.6" y="208.2">3</text>
<text x="193.4" y="208.2">2</text>
<text x="248.3" y="208.2">1</text>
</g>
</svg>
